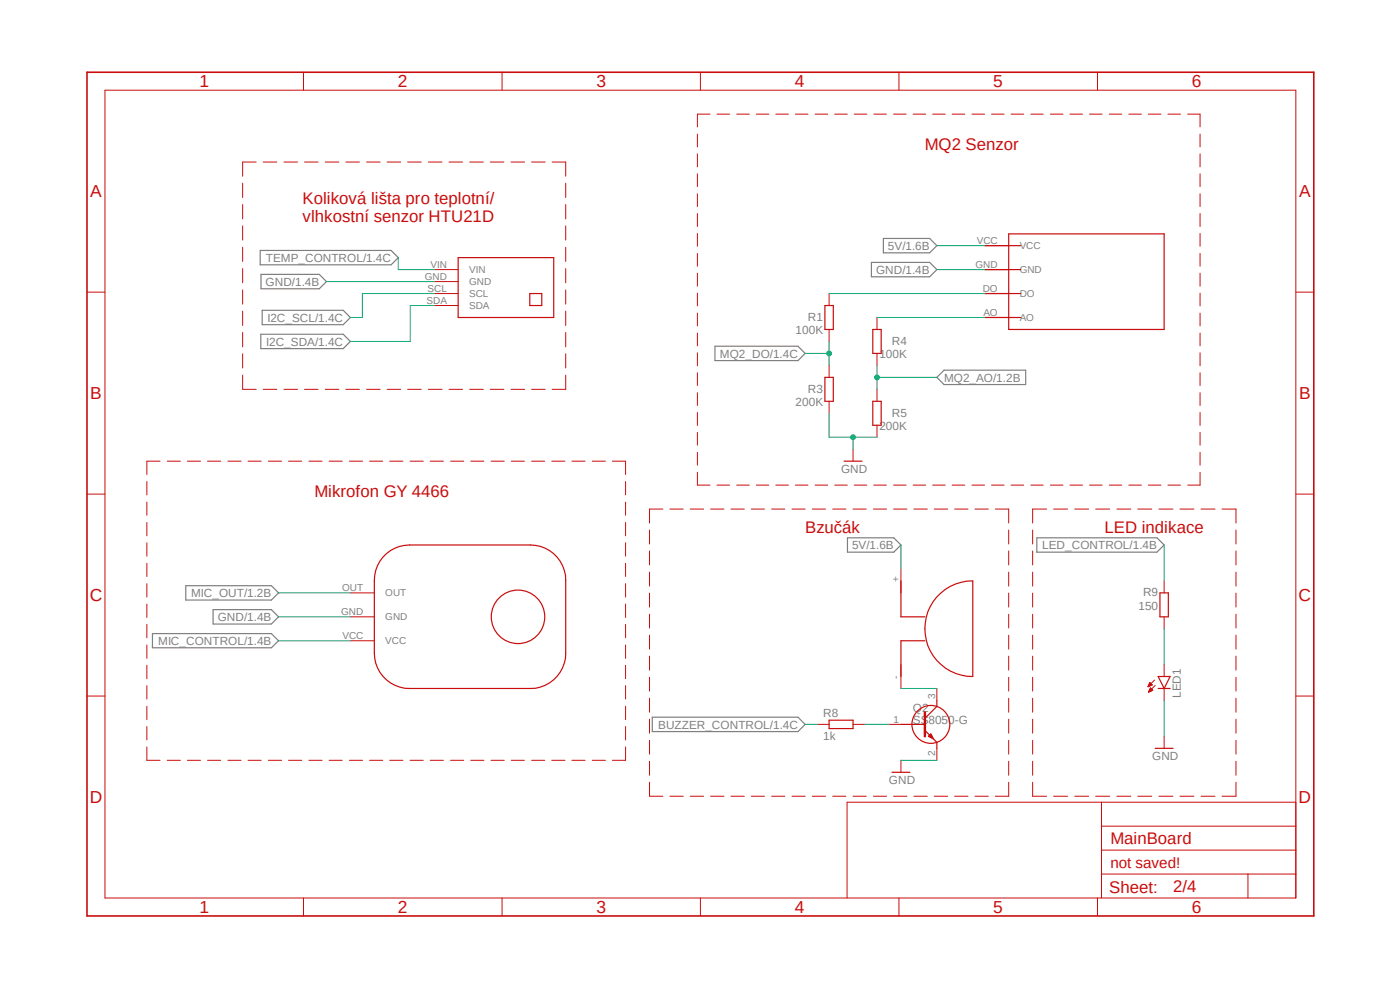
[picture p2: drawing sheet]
<svg xmlns="http://www.w3.org/2000/svg" width="297mm" height="210mm" viewBox="0 0 297 210" stroke-linecap="round" stroke-linejoin="round" font-family="sans-serif">
<path d="M17.9 15l261.2 179.9M279.1 15l-261.2 179.9" fill="none" stroke="#fff" stroke-width=".21"/>
<g fill="none" stroke="#808080" stroke-width=".25">
<path d="M55.2 53.1h27.8l1.5 1.6-1.5 1.5h-27.8zM55.4 58.2h12.3l1.6 1.5-1.6 1.6h-12.3zM184.9 55.7h12.3l1.6 1.5-1.6 1.5h-12.3zM187.4 50.6h9.8l1.6 1.5-1.6 1.5h-9.8zM55.3 70.9h17.5l1.5 1.5-1.5 1.6h-17.5zM55.6 65.8h17.2l1.5 1.6-1.5 1.5h-17.2zM151.7 73.4h17.6l1.5 1.6-1.5 1.5h-17.6zM198.8 80.1l1.5-1.6h17.3v3.1h-17.3zM179.8 114.1h9.8l1.5 1.5-1.5 1.5h-9.8zM220 114.1h25.4l1.6 1.5-1.6 1.5h-25.4zM32.3 134.4h25.3l1.5 1.5-1.5 1.5h-25.3zM39.4 124.2h18.2l1.5 1.6-1.5 1.5h-18.2z"/>
<path d="M45.2 129.3h12.4l1.5 1.6-1.5 1.5h-12.4zM138.4 152.1h30.9l1.5 1.6-1.5 1.5h-30.9z"/>
</g>
<g fill="none" stroke="#c90d0c" stroke-width=".21">
<path d="M22.3 19.1h252.6v171.4h-252.6zM64.4 15.3v3.8M106.5 15.3v3.8M148.6 15.3v3.8M190.7 15.3v3.8M232.8 15.3v3.8M51.5 38.9v3M54.4 34.4h-2.9v3M55.8 34.4h2.9M60.2 34.4h2.9M64.6 34.4h2.9M69 34.4h2.9"/>
<path d="M73.4 34.4h2.8M77.8 34.4h2.8M82.1 34.4h2.9M86.5 34.4h2.9M90.9 34.4h2.9M95.2 34.4h2.9M99.7 34.4h2.8M104 34.4h2.9M108.4 34.4h2.9M112.8 34.4h2.9M117.1 34.4h2.9v3M120 38.9v3"/>
<path d="M148 28.4v2.8M148 32.6v2.8M148 36.9v2.7M150.6 24.2h-2.6v2.7M152.1 24.2h2.7M156.3 24.2h2.7M160.4 24.2h2.7M164.6 24.2h2.7M168.7 24.2h2.7M172.9 24.2h2.7M177.1 24.2h2.6M181.2 24.2h2.7"/>
<path d="M185.4 24.2h2.6M189.6 24.2h2.6M193.7 24.2h2.7M197.9 24.2h2.6M202 24.2h2.7M206.2 24.2h2.7M210.4 24.2h2.6M214.5 24.2h2.7M218.7 24.2h2.6M222.8 24.2h2.7M227 24.2h2.7M231.1 24.2h2.7"/>
<path d="M235.3 24.2h2.7M239.5 24.2h2.6M243.6 24.2h2.7M247.8 24.2h2.6M252 24.2h2.6v2.7M254.6 28.4v2.8M254.6 32.6v2.8M254.6 36.9v2.7M51.5 43.4v3M51.5 47.9v3M51.5 52.5v3M51.5 57v3"/>
<path d="M92.1 57.2h5.1M92.1 59.7h5.1M120 43.4v3M120 47.9v3M120 52.5v3M120 57v3M148 41.1v2.7M148 45.3v2.7M148 49.5v2.7M148 53.8v2.7M148 58v2.7M208.9 52.1h5.1"/>
<path d="M208.9 57.2h5.1M254.6 41.1v2.7M254.6 45.3v2.7M254.6 49.5v2.7M254.6 53.8v2.7M254.6 58v2.7M18.5 62h3.8M51.5 61.5v3M51.5 66v3M51.5 70.5v3.1M51.5 75.1v3M51.5 79.6v3h2.9"/>
<path d="M92.1 62.3h5.1M92.1 64.8h5.1M120 61.5v3M120 66v3M120 70.5v3.1M120 75.1v3M120 79.6v3h-2.9M148 62.2v2.7M148 66.4v2.7M148 70.7v2.7M148 74.8v2.8M148 79.1v2.7"/>
<path d="M175.9 62.3v2.5M175.9 69.9v2.5M175.9 77.5v2.6M186.1 67.4v2.5M186.1 75v2.5M208.9 62.3h5.1M208.9 67.4h5.1M254.6 62.2v2.7M254.6 66.4v2.7M254.6 70.7v2.7M254.6 74.8v2.8M254.6 79.1v2.7"/>
<path d="M274.9 62h3.8M34 97.8h-2.8v2.9M35.5 97.8h2.8M39.8 97.8h2.7M44 97.8h2.8M48.3 97.8h2.8M52.6 97.8h2.8M55.8 82.6h2.9M56.9 97.8h2.8M60.2 82.6h2.9M61.2 97.8h2.8M64.6 82.6h2.9"/>
<path d="M65.5 97.8h2.8M69 82.6h2.9M69.8 97.8h2.8M73.4 82.6h2.8M74.1 97.8h2.8M77.8 82.6h2.8M78.4 97.8h2.8M82.1 82.6h2.9M82.7 97.8h2.8M86.5 82.6h2.9M87 97.8h2.8M90.9 82.6h2.9"/>
<path d="M91.3 97.8h2.8M95.2 82.6h2.9M95.6 97.8h2.8M99.7 82.6h2.8M99.9 97.8h2.8M104 82.6h2.9M104.2 97.8h2.8M108.4 82.6h2.9M108.5 97.8h2.8M112.8 82.6h2.9M112.8 97.8h2.8M117.1 97.8h2.7"/>
<path d="M121.3 97.8h2.8M125.6 97.8h2.8M129.9 97.8h2.8v2.9M148 83.3v2.7M148 87.5v2.8M148 91.7v2.7M148 96v2.7M175.9 85.1v2.6M181 95.3v2.5M186.1 82.6v2.5M186.1 90.2v2.6M254.6 83.3v2.7"/>
<path d="M254.6 87.5v2.8M254.6 91.7v2.7M254.6 96v2.7M18.5 104.8h3.8M31.2 102.2v2.8M31.2 106.5v2.8M31.2 110.8v2.9M31.2 115.1v2.9M31.2 119.5v2.8M132.7 102.2v2.8M132.7 106.5v2.8M132.7 110.8v2.9"/>
<path d="M132.7 115.1v2.9M132.7 119.5v2.8M137.8 112.4v3M137.8 116.9v2.9M140.6 108h-2.8v3M142.1 108h2.8M146.4 108h2.9M148 100.2v2.7h2.6M150.7 108h2.9M152.1 102.9h2.7M155.1 108h2.8M156.3 102.9h2.7"/>
<path d="M159.4 108h2.8M160.4 102.9h2.7M163.7 108h2.8M164.6 102.9h2.7M168 108h2.8M168.7 102.9h2.7M172.3 108h2.8M172.9 102.9h2.7M176.7 108h2.8M177.1 102.9h2.6M181 108h2.8M181.2 102.9h2.7"/>
<path d="M185.3 108h2.8M185.4 102.9h2.6M189.6 102.9h2.6M189.6 108h2.8M193.7 102.9h2.7M193.9 108h2.8M197.9 102.9h2.6M198.2 108h2.8M202 102.9h2.7M202.5 108h2.9M206.2 102.9h2.7M206.8 108h2.9"/>
<path d="M210.4 102.9h2.6M211.2 108h2.8v3M214 112.4v3M214 116.9v2.9M214.5 102.9h2.7M218.7 102.9h2.6M219.1 112.4v3M219.1 116.9v2.9M222 108h-2.9v3M222.8 102.9h2.7M223.5 108h3M227 102.9h2.7"/>
<path d="M228 108h3M231.1 102.9h2.7M232.5 108h2.9M235.3 102.9h2.7M236.9 108h3M239.5 102.9h2.6M241.4 108h2.9M243.6 102.9h2.7M245.9 108h2.9M247.8 102.9h2.6M250.3 108h3M254.6 100.2v2.7h-2.6"/>
<path d="M254.8 108h3M259.2 108h3v3M262.2 112.4v3M262.2 116.9v2.9M274.9 104.8h3.8M31.2 123.8v2.9M31.2 128.1v2.9M31.2 132.5v2.8M31.2 136.8v2.9M74.3 130.9h5.1M74.3 125.8h5.1M74.3 135.9h5.1"/>
<path d="M132.7 123.8v2.9M132.7 128.1v2.9M132.7 132.5v2.8M132.7 136.8v2.9M137.8 121.4v2.9M137.8 125.8v3M137.8 130.3v2.9M137.8 134.7v3M137.8 139.2v3M191.1 120.7v5.1M214 121.4v2.9M214 125.8v3"/>
<path d="M214 130.3v2.9M214 134.7v3M214 139.2v3M219.1 121.4v2.9M219.1 125.8v3M219.1 130.3v2.9M219.1 134.7v3M219.1 139.2v3M247 123.2v2.6M247 130.9v2.5M262.2 121.4v2.9M262.2 125.8v3"/>
<path d="M262.2 130.3v2.9M262.2 134.7v3M262.2 139.2v3M18.5 147.7h3.8M31.2 141.1v2.9M31.2 145.5v2.8M31.2 149.8v2.9M31.2 154.1v2.9M31.2 158.5v2.8h2.8M132.7 141.1v2.9M132.7 145.5v2.8M132.7 149.8v2.9"/>
<path d="M132.7 154.1v2.9M132.7 158.5v2.8h-2.8M137.8 143.7v2.9M137.8 148.1v3M137.8 152.6v2.9M137.8 157.1v2.9M173.4 153.7h2.5M181 153.7h2.5M188.6 153.7h2.5M191.1 141v5M198.8 146v2.6M198.8 158.7v2.6"/>
<path d="M214 143.7v2.9M214 148.1v3M214 152.6v2.9M214 157.1v2.9M219.1 143.7v2.9M219.1 148.1v3M219.1 152.6v2.9M219.1 157.1v2.9M243.6 145.7h.1M243.6 145.6h.2M243.6 145.5h.4M243.7 145.4h.5"/>
<path d="M243.7 145.3h.7M243.7 146.8l.1 .1M243.7 146.7h.2M243.8 145.2h.6M243.8 146.6h.3M243.8 145.1h.5M243.8 146.6h.5M243.8 145h.4M243.8 146.5h.7M243.9 144.9h.2M243.9 146.4h.6M243.9 144.8l.5 .5-.9 .4z"/>
<path d="M243.9 144.9h.1M243.9 146.3h.5M244 146.2h.3M244 146.1h.3M244.1 145.9l.5 .5-.9 .4zM244.1 146h.1M244.9 144.3l-1.4 1.4M245.1 145.4l-1.4 1.4M247 141v2.5M247 146v2.6M247 156.2v2.5M262.2 143.7v2.9"/>
<path d="M262.2 148.1v3M262.2 152.6v2.9M262.2 157.1v2.9M274.9 147.7h3.8M35.5 161.3h2.8M39.8 161.3h2.7M44 161.3h2.8M48.3 161.3h2.8M52.6 161.3h2.8M56.9 161.3h2.8M61.2 161.3h2.8M65.5 161.3h2.8"/>
<path d="M69.8 161.3h2.8M74.1 161.3h2.8M78.4 161.3h2.8M82.7 161.3h2.8M87 161.3h2.8M91.3 161.3h2.8M95.6 161.3h2.8M99.9 161.3h2.8M104.2 161.3h2.8M108.5 161.3h2.8M112.8 161.3h2.8M117.1 161.3h2.7"/>
<path d="M121.3 161.3h2.8M125.6 161.3h2.8M137.8 165.9v3h2.8M137.8 161.5v3M142.1 168.9h2.8M146.4 168.9h2.9M150.7 168.9h2.9M155.1 168.9h2.8M159.4 168.9h2.8M163.7 168.9h2.8M168 168.9h2.8M172.3 168.9h2.8"/>
<path d="M176.7 168.9h2.8M181 168.9h2.8M185.3 168.9h2.8M189.6 168.9h2.8M191.1 161.3v2.5M193.9 168.9h2.8M198.2 168.9h2.8M202.5 168.9h2.9M206.8 168.9h2.9M214 165.9v3h-2.8M214 161.5v3M219.1 165.9v3h2.9"/>
<path d="M219.1 161.5v3M223.5 168.9h3M228 168.9h3M232.5 168.9h2.9M233.7 170.2v20.3M233.7 175.3h41.2M236.9 168.9h3M241.4 168.9h2.9M245.9 168.9h2.9M250.3 168.9h3M254.8 168.9h3M262.2 165.9v3h-3"/>
<path d="M262.2 161.5v3M274.9 170.2h-95.2v20.3M64.4 190.5v3.8M106.5 190.5v3.8M148.6 190.5v3.8M190.7 190.5v3.8M232.8 190.5v3.8M233.7 185.4h41.2M233.7 180.3h41.2M264.8 185.4v5.1"/>
</g>
<path d="M18.5 15.3h260.2v179h-260.2z" fill="none" stroke="#c90d0c" stroke-width=".34"/>
<g fill="none" stroke="#c90d0c" stroke-width=".25">
<path d="M97.2 54.7h20.3v12.7h-20.3zM208.9 57.2h7.6M208.9 52.1h7.6M214 49.6h33v20.3h-33zM112.4 62.3h2.5v2.5h-2.5zM175 64.8h1.8v5.1h-1.8zM185.2 69.9h1.7v5.1h-1.7zM208.9 67.4h7.6M208.9 62.3h7.6M175 80.1h1.8v5h-1.8zM179.1 97.8h3.8M185.2 85.1h1.7v5.1h-1.7z"/>
<path d="M81.2 118.2a7.5 7.5 0 0 1 5.7-2.6h25.6a7.5 7.5 0 0 1 7.5 7.5v15.5a7.5 7.5 0 0 1-7.5 7.4l-25.6 .1a7.5 7.5 0 0 1-7.5-7.5v-15.5a7.4 7.4 0 0 1 1.8-4.9zM191.1 123.2v7.7h5.1M196.2 135.9h-5.1v7.6M198.8 126.6a10.1 10.1 0 0 1 7.6-3.4v20.3a10.1 10.1 0 0 1-9.3-6 10.1 10.1 0 0 1 1.7-10.9zM246.1 125.8h1.8v5.1h-1.8zM175.9 152.8h5.1v1.8h-5.1zM191.1 153.7h5.1M196.2 154.9l2.6 2.6v1.2M197 156.2h.7M197.1 156h.6M197.4 156.4h.4M197.4 155.8h.1"/>
<path d="M197.5 155.7l.5 1-1-.5zM197.7 156.6h.2M198.8 148.6v1.3l-2.6 2.5M245.1 158.7h3.8M245.7 146h2.5M245.7 143.5h2.5l-1.2 2.5zM189.2 163.8h3.8"/>
<circle cx="109.9" cy="130.9" r="5.7"/>
<circle cx="197.5" cy="153.7" r="4"/>
</g>
<path d="M196.2 151.1v5.1" fill="none" stroke="#c90d0c" stroke-width=".51"/>
<path d="M198.8 57.2h10.1M175.9 87.7v5.1h10.2M181 92.8v2.5" fill="none" stroke="#0dab76" stroke-width=".21"/>
<circle cx="181" cy="92.8" r=".51" fill="#0dab76"/>
<g fill="none" stroke="#0dab76" stroke-width=".21">
<path d="M69.3 59.7h22.8M170.8 75h5.1M175.9 62.3h33M175.9 72.4v5.1M186.1 67.4h22.8M59.1 130.9h15.2M247 148.6v7.6M191.1 161.3h7.7"/>
<circle cx="181" cy="92.8" r=".51"/>
</g>
<circle cx="175.9" cy="75" r=".51" fill="#0dab76"/>
<g fill="none" stroke="#0dab76" stroke-width=".21">
<path d="M186.1 77.5v5.1M186.1 80.1h12.7"/>
<circle cx="175.9" cy="75" r=".51"/>
</g>
<circle cx="186.1" cy="80.1" r=".51" fill="#0dab76"/>
<g fill="none" stroke="#0dab76" stroke-width=".21">
<path d="M84.5 54.7v2.5h7.6M198.8 52.1h10.1M92.1 62.3h-15.2v5.1h-2.6M92.1 64.8h-5.1v7.6h-12.7M191.1 115.6v5.1M247 115.6v7.6M59.1 125.8h15.2M59.1 135.9h15.2M247 133.4v7.6M170.8 153.7h2.6M183.5 153.7h5.1M191.1 146h7.7"/>
<circle cx="186.1" cy="80.1" r=".51"/>
</g>
<g font-size="3.7" fill="#c90d0c">
<text x="42.3" y="18.5">1</text>
<text x="84.4" y="18.5">2</text>
<text x="126.5" y="18.5">3</text>
<text x="168.7" y="18.5">4</text>
<text x="210.7" y="18.5">5</text>
<text x="252.9" y="18.5">6</text>
<text x="19.1" y="41.9">A</text>
<text x="275.6" y="41.9">A</text>
<text x="19.1" y="84.7">B</text>
<text x="275.6" y="84.7">B</text>
<text x="19" y="127.5">C</text>
<text x="275.5" y="127.5">C</text>
<text x="19" y="170.4">D</text>
<text x="275.5" y="170.4">D</text>
<text x="42.3" y="193.7">1</text>
<text x="84.4" y="193.7">2</text>
<text x="126.5" y="193.7">3</text>
<text x="168.7" y="193.7">4</text>
<text x="210.7" y="193.7">5</text>
<text x="252.9" y="193.7">6</text>
</g>
<g font-size="3.6" fill="#c90d0c">
<text x="196.2" y="31.8">MQ2 Senzor</text>
<text x="64.2" y="43.3">Koliková lišta pro teplotní/</text>
<text x="64.2" y="47.1">vlhkostní senzor HTU21D</text>
<text x="66.7" y="105.5">Mikrofon GY 4466</text>
<text x="170.8" y="113.1">Bzučák</text>
<text x="234.3" y="113.1">LED indikace</text>
<text x="235.6" y="179.1">MainBoard</text>
<text x="235.3" y="189.4">Sheet:</text>
<text x="248.9" y="189.2">2/4</text>
</g>
<text font-size="3.2" fill="#c90d0c" x="235.6" y="184.1">not saved!</text>
<g font-size="2.5" fill="#808080">
<text x="188.4" y="53">5V/1.6B</text>
<text x="56.4" y="55.5">TEMP_CONTROL/1.4C</text>
<text x="185.8" y="58.1">GND/1.4B</text>
<text x="56.3" y="60.6">GND/1.4B</text>
<text x="56.7" y="68.2">I2C_SCL/1.4C</text>
<text x="168.8" y="70.9">100K</text>
<text x="171.4" y="68.1">R1</text>
<text x="56.5" y="73.3">I2C_SDA/1.4C</text>
<text x="152.7" y="75.9">MQ2_DO/1.4C</text>
<text x="186.6" y="76">100K</text>
<text x="189.2" y="73.2">R4</text>
<text x="171.4" y="83.4">R3</text>
<text x="200.3" y="80.9">MQ2_AO/1.2B</text>
<text x="168.8" y="86.1">200K</text>
<text x="189.2" y="88.4">R5</text>
<text x="186.6" y="91.2">200K</text>
<text x="178.4" y="100.4">GND</text>
<text x="180.8" y="116.5">5V/1.6B</text>
<text x="221.1" y="116.5">LED_CONTROL/1.4B</text>
<text x="40.6" y="126.7">MIC_OUT/1.2B</text>
<text x="46.2" y="131.7">GND/1.4B</text>
<text x="241.5" y="129.3">150</text>
<text x="242.5" y="126.5">R9</text>
<text x="33.6" y="136.8">MIC_CONTROL/1.4B</text>
<text x="250.5" y="148.1" transform="rotate(-90 250.5 148.1)">LED1</text>
<text x="139.7" y="154.6">BUZZER_CONTROL/1.4C</text>
<text x="174.6" y="152.2">R8</text>
<text x="193.7" y="153.7">SS8050-G</text>
<text x="193.7" y="151.1">Q2</text>
<text x="174.6" y="157">1k</text>
<text x="244.4" y="161.3">GND</text>
<text x="188.6" y="166.4">GND</text>
</g>
<g font-size="2.1" fill="#808080">
<text x="207.2" y="51.8">VCC</text>
<text x="216.3" y="52.9">VCC</text>
<text x="90.1" y="59.4">GND</text>
<text x="91.3" y="56.9">VIN</text>
<text x="99.5" y="58">VIN</text>
<text x="207" y="56.9">GND</text>
<text x="216.3" y="58">GND</text>
<text x="90.5" y="64.5">SDA</text>
<text x="90.7" y="61.9">SCL</text>
<text x="99.5" y="65.6">SDA</text>
<text x="99.5" y="63">SCL</text>
<text x="99.5" y="60.5">GND</text>
<text x="208.5" y="61.9">DO</text>
<text x="216.3" y="63">DO</text>
<text x="208.6" y="67">AO</text>
<text x="216.3" y="68.1">AO</text>
<text x="72.6" y="125.4">OUT</text>
<text x="190.8" y="123.4" transform="rotate(-90 190.8 123.4)">+</text>
<text x="72.4" y="130.5">GND</text>
<text x="81.7" y="131.6">GND</text>
<text x="81.7" y="126.5">OUT</text>
<text x="72.6" y="135.6">VCC</text>
<text x="81.7" y="136.7">VCC</text>
<text x="190.8" y="144.1" transform="rotate(-90 190.8 144.1)">-</text>
<text x="198.4" y="148.3" transform="rotate(-90 198.4 148.3)">3</text>
<text x="189.6" y="153.3">1</text>
<text x="198.4" y="160.3" transform="rotate(-90 198.4 160.3)">2</text>
</g>
</svg>
